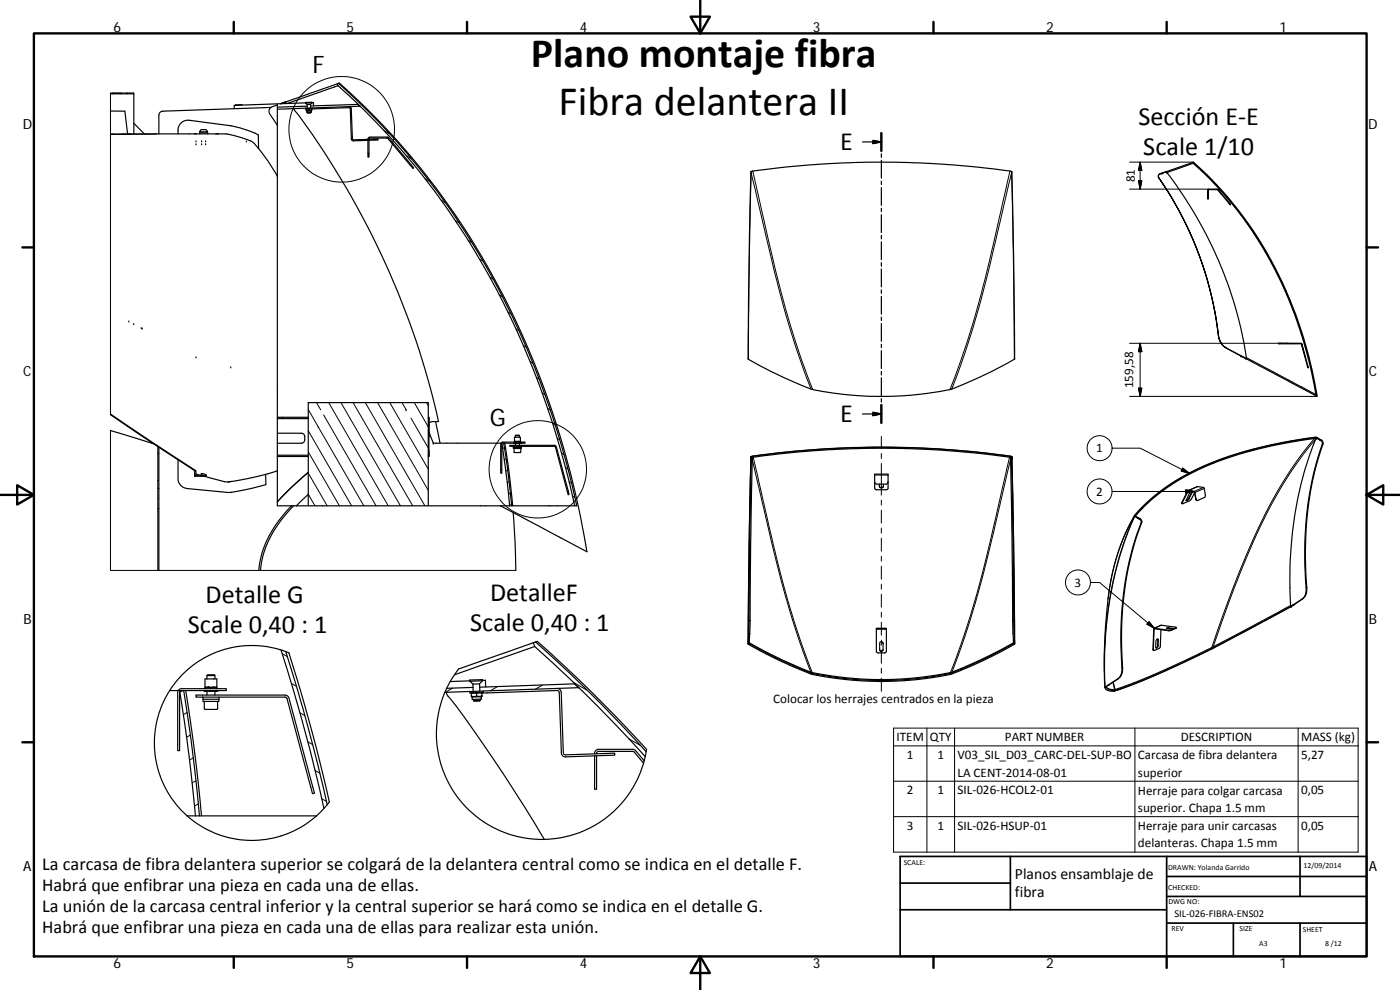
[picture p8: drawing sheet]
<svg xmlns="http://www.w3.org/2000/svg" width="420mm" height="297mm" viewBox="0 0 420 297" stroke-linecap="round" stroke-linejoin="round" font-family="sans-serif">
<g fill="none" stroke="#000" stroke-width=".36">
<path d="M33.2 28.2h7v12M33.2 33.3l4.3 .1 .8 6.8M36.4 28.2v-.2h-2.7v.2M38.1 27.9h2v.3M38.1 27.9h-4.9M38.1 27.9v.3M40.2 37l3.2 3.2M59.9 39.9h2.4v.3M60.1 39.5a1.16 1.16 0 0 1 1.5-.6l.5 .2 .1 .4M62.2 39.5l.1 .4M62.2 39.5h-2.3v.7M62.2 39.5h.1"/>
<path d="M72.6 31.5l-1.9 .1M81.3 32.2l-32.7 1.2-.7 .4-.2 .7v5.7M83.2 31.5l-.9 .3a1.59 1.59 0 0 0-1.3 2.5l2.2 3.3M83.2 31.2v21.7M85.7 30.6l.2 .5M88.3 32.6h-.1a248.4 248.4 0 0 1 43.4 93.9h-2l-.9 .3M91.7 32.5l2-.1v.2l-2 .1zM91.7 32.5l-8.5 .3M91.7 30.9l-21.4 .7v1M91.7 30.9l.5 .4M91.9 33.1l.2 .2M91.9 32.8v.3"/>
<path d="M92 32.6l-.1 .2M92.1 33.3h1.3l.1 .3-1.4 .1zM92.2 31.3v1.1M92.2 31.9l-9 .3M92.3 33.6v.2M92.7 32.8h-.8M92.7 32.8v.3M92.7 33.1h-.8M93.2 31.3v1.1M93.2 31.3h-1M93.2 33.6v.2M93.2 33.8h-.9"/>
<path d="M93.4 32.6l.1 .1M93.5 33.1h-.8M93.5 33.1l-.1 .2M93.5 32.7l-.8 .1M93.5 32.7v.4M93.6 30.9v-.2h-.6h-1.3v.2M93.6 30.9l-.4 .4M93.6 30.8h.5v1M93.6 30.9h-1.9M101.3 25.1l-17.1 6 1.4-.5 .3 .5M101.3 25.1l.1 .6M101.4 25.7a226.1 226.1 0 0 1 63.1 97.2l4.7 15.4 3.3 13.5"/>
<path d="M101.4 25.7l-15.2 5.3M101.6 25a227.9 227.9 0 0 1 64.9 102.1l3.9 13.4 2.7 11.3h-22.9M101.6 25h.1a218.8 218.8 0 0 1 57.9 82.2 264.4 264.4 0 0 1 16.5 58.3l-25.9-13.7M101.6 25l-.3 .1M104.8 32l.6 .4 .4 9.5 7.6-.2 .1 .3-7.4 .3-.5-.3-.5-9.4-.2-.3-11.4 .4M107.4 31.3l.6 .6M107.4 31.3h.1M107.4 31.3l-14.2 .5M108 31.9h.1M108 31.9l-14.3 .5M264.5 39.9v5.4M34.4 40.3h-1.2"/>
<path d="M39.1 40.2l-2.5 .1M47 40.2l-13.8 .1M53.4 40.2a3.2 3.2 0 0 1 3.4-4.1l12.6 1.6 2.7 .7 4.4 1.6 1 .5 .1 4.1M58.4 40.1v.1M58.4 40.1l.5 .1M64.7 40.2h3.2l3.9 .9a8.7 8.7 0 0 1 4.5 2 58 58 0 0 1 6.9 9.8M65.6 40.2l-32.4 .1M83.2 52.9v88.4M110.4 41.8l.1-.4 .5-.3 5.5 .1 7.7 9.1-.3 .2-7.6-9.1h-5.3l-.3 .4M110.7 42.1v5h-.3v-5M225.4 51.5a270.7 270.7 0 0 1 78.3 0l.8 56.2a128.7 128.7 0 0 1-19.4 9.2 103.1 103.1 0 0 1-41.7-.2 131.3 131.3 0 0 1-18.9-9l.4-38zM258.8 42.6h5.7"/>
<path d="M262 42.1l2.5 .5-2.5 .5zM264.5 46.1v1.1M264.5 48.1v5.3M264.5 54.3v1.1M264.5 56.3v5.3M303.6 51.5v.4M347.8 53.3a104.2 104.2 0 0 1 17.9 47.5 104.1 104.1 0 0 0-17.9-47.5zM348.1 52.2l-.4 .4 .1 .7M348.8 51.9h.1M350.1 51.5l-2 .7M350.1 51.5l.1 .3M350.2 51.8a122.6 122.6 0 0 1 23.9 55.5"/>
<path d="M350.2 51.8l-.2-.3-1.9 .7M358 48.7l.2-.1a114.9 114.9 0 0 1 34.5 58l2.6 12.3-.5-.2 .1-.3a119.8 119.8 0 0 0-33.1-66zM358 48.7l-7.9 2.8M358.1 49l-7.9 2.8M362.6 56.8h2.9l.7 .8-.9-.7h-2.6l-.1 2.8h-.2zM366.1 57.7l2.7 3.2M366.2 57.6l2.7 3.2M264.5 62.5v1M264.5 64.4v5.4M264.5 70.6v1.1M264.5 72.6v5.3M264.5 78.8v1.1"/>
<path d="M368.8 60.9l.4 .5zM264.5 80.7v5.4M264.5 87v1M264.5 88.9v5.4M264.5 95.1v1.1M264.5 97v5.4M264.5 103.3v1M264.5 105.2v5.4M264.5 111.4v1.1M264.5 113.3v5.4M264.5 119.6v1M372.5 106.8l22.3 11.9"/>
<path d="M372.5 106.8l-4.2-2.2a4.9 4.9 0 0 1-2.6-3.8 4.9 4.9 0 0 0 2.6 3.8l5.6 3M372.5 106.8l1.4 .8M374.1 107.3l20.8 11.1M374.1 107.3l-.2 .3M383.8 103l.2 .1zM384 103.1h2.6M384 103h2.6M386.6 103h4l1.1 4-1.1-3.8zM391.6 107l.8 2.9M391.7 107l.8 2.9M392.4 109.9l.2 .5zM33.2 129.2l12.9 4"/>
<path d="M33.2 124.4l25.1 16.7M33.2 124.2l25.4 17 .2 1M47.4 136h.3M47.4 134v37.2M47.7 134.2v37M53.4 138v5.6a3 3 0 0 0 2.7 3l13.4 1.1 10.3-2.3-.1-3.1M83.2 125.2h9.3M83.2 125.6h9.3M83.2 130h7.2l.7 .2 .3 .8-.1 1.4-.6 .6h-7.5M83.2 136.6h9.3M83.2 137h9.3M95.4 128l.2 .2"/>
<path d="M128.5 125.6h.2v5.6M128.5 136.6h.2v.4h-.2M128.5 127.6h.2M128.5 125.2h.2v11.4v-.4M128.7 135.2h.1M128.7 129.7l1.3 3.3h20.4M130.7 126.5l1.4 6.5M151.2 133h.3M151.2 133l1 7 1.4 11.8M151.2 133h-.6l1.6 11.7 .7 7.1M151.5 133h5.1a.63 .63 0 0 0 1-.3h-6.7l-.5 .2-.1 9.1h.3v-8.9M151.5 133l1.4 9.3 1 9.5"/>
<path d="M153 133.6h13.4l.4 .2 4 14.5h-.3l-3.9-14.3-13.6-.1zM154.1 133.9v.4h2.4v-.4M154.1 134.3v.3h2.4v-.3M154.3 133h2M154.3 133h.1M154.3 134.6l.1 1.2h1.8l.1-1.2M154.4 133h.1M154.4 132.4h.4l-.4 .2M154.4 132.4v.2M154.4 132.4v-1.2h1.8v1.2M154.4 132.6v.1M154.7 130.7v.5"/>
<path d="M154.7 133v.6M154.7 130.7h1.2M155.2 133h.1M155.2 133h.2M155.3 133h.1M155.3 132.6v.1M155.3 132.6l.4-.2 .5 .2M155.4 133h.1M155.9 130.7v.5M155.9 133v.6M156.1 133h.1M156.2 132.6v.1"/>
<path d="M156.2 132.4h-1.4l.5 .2M156.2 132.4v.2M156.3 133h.1M225.4 137a267.9 267.9 0 0 1 78.3 0M225.4 137v.5M225.4 137l-.9 56.2M225.4 137.5l-.8 54.8M225.6 137l.1 .5h-.3M225.6 137l-.4 34.9a232.9 232.9 0 0 1-.4 21.2M225.7 137.3l14.2-1.7 8.8-.7 11.1-.4a278.6 278.6 0 0 1 43.5 2.8M258.8 124.2h5.7M262 123.7l2.5 .5-2.5 .5z"/>
<path d="M264.5 121.5v5.4M303.3 137.6h.3M303.4 137l-.1 .6M303.4 137l.5 49.2 .3 6.9M303.4 137a275.8 275.8 0 0 0-77.8 0M303.6 137.6l.6 50.7 .3 4M303.7 137l.8 56.2M303.7 137l-.1 .6M394.9 131.6a114.1 114.1 0 0 0-7.6 50.1M394.9 131.6a109.1 109.1 0 0 0-37.8 10.6 53.6 53.6 0 0 0-16.4 12.7M394.9 131.6l.1-.3 1.5 1 .4 .7a106.3 106.3 0 0 0-4.9 44.3l-.3 1.3-.6 .9-3.7 2.4M394.9 131.6h.1"/>
<path d="M395 131.3l-.1 .3M395 131.3l1.2 .8M395 131.3a112.5 112.5 0 0 0-36.3 9.9 51.9 51.9 0 0 0-18 13.6M396.4 132l-.2 .1M396.4 132a1.12 1.12 0 0 1 .7 1.2 105.7 105.7 0 0 0-4.9 44l-.7 2-3 2.1M396.4 132l-1.1-.7a105 105 0 0 0-41.6 12.4 48.7 48.7 0 0 0-13.3 11.2M47.4 152.5h.3M47.4 146.5h.3M58.3 141.1l.1 .2M58.3 141.1h.3M58.4 141.3h.3M58.4 141.3v1.6h2.8"/>
<path d="M58.8 142.8h2M58.8 142.3v.5h-.4M60.3 142.2a1.33 1.33 0 0 1 1.5 .5l-1.2-.2zM69.5 144.4l-1 .2M83.2 141.3v10.5h4.3M83.2 141.3l-7.2 2a31.2 31.2 0 0 1-8.7 1.2l-8.5-2.3M87.5 151.8a31.2 31.2 0 0 0-9.8 18.7l-.1 .7M87.5 151.8h.6M88.1 151.8a31.1 31.1 0 0 0-9.9 19.4M88.1 151.8h62.1M92.5 148.3l-3.5 3.5M92.5 141.7l-4.6 4.1-4.7 4.8"/>
<path d="M92.5 151.8v-31h36v31M154 153.8l.6 8.7 .2 8.7M262.5 144.7l.3 .4 .3 .2h2.8l.5-.3 .1-.3M262.5 142.3h4l-.1 4.4-.3 .2h-3l-.5-.2zM263.9 145.3v.6a.64 .64 0 0 0 .6 .5 .64 .64 0 0 0 .6-.5v-.6M263.9 145.8a.64 .64 0 0 0 .6 .5 .64 .64 0 0 0 .6-.5M340.4 154.9l1.1 .6M340.4 154.9l-.1 .3M340.5 154.6a67.6 67.6 0 0 0-8.5 30.6 149.3 149.3 0 0 0-.4 21M340.7 154.8l1 .6M340.7 154.9h.1M341.5 155.5l.8 .5 .2 .5a102.2 102.2 0 0 0-5.8 44.8l-.7 1.9-3.3 2.3"/>
<path d="M341.7 155.4l.7 .4 .3 .5a100.2 100.2 0 0 0-5.9 28.4 143.7 143.7 0 0 0 .1 16.5l-.3 1.3-.4 .6-3.3 2.3M341.7 155.4l-.2 .1M356.5 147.2l2.9-1.2 1.8 .2 .2 .3 .3 2.4-.3 .4-2.2 .9-.6-2.6-2-.4-1.9 3.6 .1 .3M357.5 147.5l-.5 .5-1.1 2.1a.56 .56 0 0 0 .7 .1 .56 .56 0 0 0 .2-.6l1.1-2.1M357.7 147.5l-1 2.1-.8 .6M358.6 147.8l-1.4 2.3-2.4 1 1.8-3.7 1.9 .2 .4 2.3 .4 .3M84.3 195a535.3 535.3 0 0 1 12.9 47.6M85.8 195.5a544.3 544.3 0 0 1 12.4 45.9M160.1 192.8l-22.5 7.9-2.5 3.8M160.1 192.8l.4 1.2M160.7 192.6l-.6 .2M160.7 192.6l.4-.1a349.5 349.5 0 0 1 32.9 32.5l-.7 3.3"/>
<path d="M160.7 192.6a429.8 429.8 0 0 1 33.2 33M224.5 193.2a118.7 118.7 0 0 0 19.4 9.2 101.2 101.2 0 0 0 41.7-.2 125.5 125.5 0 0 0 18.9-9M224.6 192.3h.3l-.1 .8M224.6 192.3l-.1 .9M224.8 192.8a129.3 129.3 0 0 0 19 9 102.7 102.7 0 0 0 41.9-.1 144.6 144.6 0 0 0 18.5-8.9M263 188.7v6.7l.5 .5h2.2l.3-.3v-6.9M263 188.5l3 .2zM264 194.9a.51 .51 0 0 0 .5 .5 .51 .51 0 0 0 .5-.5M264.1 192.7l.5-.2 .4 .3v2.1a.51 .51 0 0 1-.5 .5 .51 .51 0 0 1-.5-.5zM304.2 193.1a129.6 129.6 0 0 1-18.9 9 102.4 102.4 0 0 1-42-.2 146.8 146.8 0 0 1-18.5-8.8M304.5 192.3h-.3v.8M304.5 192.3v.9"/>
<path d="M346.4 188.5l2-.9 4.6 .7-2 .8-4.7-.5-.3 6.2 .3 .4M347.2 191.8h.3l.1 .2-.1 1.8a.39 .39 0 0 1-.2 .5 .39 .39 0 0 1-.5-.2l.1-1.9zM347.4 191.7v2.2l-.5 .5M350.1 188.4l2 .2-.5 .1zM350.2 188.6l1.8 .1M353 188.3v.2l-1.9 .8-4.7-.6-.3 6.2 .3 .3 1.6-.7 .2-.4 .2-5.2M387.3 181.7l-26.5 14-15.4 7.1-9.2 3.6a3.6 3.6 0 0 1-4.1-.2M387.3 181.7l.1 .2M387.4 181.9l-23.4 12.6-10.2 4.9-10.6 4.6a45.4 45.4 0 0 1-9.1 3.2l-1.3-.3-.7-.6-.1-.3 .9-.6M388.5 181.3l-11.3 6.3-14.8 7.7-13.2 6.2-12.7 5.2a4.5 4.5 0 0 1-4.6 .2l-.3-.7M388.5 181.3l-1.1 .6M50.9 207.2a29.2 29.2 0 0 1 35.8-11.3 485.5 485.5 0 0 1 12.1 44.8l-3.8 4.1"/>
<path d="M50.9 207.2l-2.2 4.2-1.2 3.3a29.3 29.3 0 0 0 8.7 30.1M50.9 207.2h2.6M55.1 207.2h12.8v-.6h-13.4l-.5 .1-.4 .4-.3 .7v17.4h.6l.1-17.6M55.1 207.2a510.2 510.2 0 0 1 4.7 37.6M55.1 207.2h-1.2a510.4 510.4 0 0 1 4.8 37.6M55.7 207.2a518 518 0 0 1 4.8 37.6M58.8 208.6h26.8l.7 .2 .4 .7 7.7 28.5-.6 .1-7.7-28.5-.2-.4h-27.1zM60.9 209.2v1.3h4.8v-.7M61.3 210.5v2.1a4.9 4.9 0 0 0 3.1 .3l.9-.2v-2.2M61.5 206.2v-2.5h3.6v2.5M61.5 206.2h.9l-.8 .3M61.5 206.2v.3"/>
<path d="M61.5 207.2l-.1 .1M61.6 207.3h-.3l.3 .1M61.6 207.4h1.4M61.6 207.3v.1M61.6 207.3h1.4M61.6 207.2l-.1 .1M61.6 206.5l-.1 .1M61.6 206.5v.1M62.1 202.7h2.4M62.1 202.7v1M62.1 207.4v1.2M62.1 202.7l.3-.2h1.9l.2 .2"/>
<path d="M63 207.4h.6M63 207.3v.1M63.2 207.3h.4M63.2 207.3h-.2M63.2 207.2v.1M63.4 206.5l-.2 .1M63.4 206.5a1.02 1.02 0 0 1 1.6 0M63.4 206.5v.1M63.4 207.2l.1 .1M63.6 207.4h1.5M63.6 207.3v.1M64.5 202.7v1"/>
<path d="M64.5 207.4v1.2M65 207.2l.1 .2M65.1 206.2h-2.7l.8 .3M65.1 206.5l-.1 .1M65.1 206.2v.3M65.1 206.5v.1M65.1 207.2l.2 .1M65.3 207.3h.1M65.3 207.3h-1.7M65.3 207.3l-.2 .1M65.7 209.2v.6h-4.8M134.1 206.5a31.7 31.7 0 0 0 29.3 45.4"/>
<path d="M134.1 207.7l-.1 .4a440.5 440.5 0 0 1 29.4 43.8M136.4 202.5l24.1-8.5a436.2 436.2 0 0 1 33.1 33M141 204.3l-5.9 .2-1 2M141 207.5l-7.5 .2M141 204.4l.9 .9M141 207.5l4-.2v.4l-4 .2zM141.4 208.2l.1 .7M141.5 208.9l.2 .2M141.6 207.9l-.2 .3M141.7 209.1l2.7-.1 .1 .8-2.8 .1zM141.9 205.3l.1 2.2M142 206.2l-7.9 .3"/>
<path d="M142.1 209.8v.4M143 208.1v.7M143 208.1l-.8-.1-.8 .2M143 208.8l-1.5 .1M143.9 205.2l-2 .1M143.9 205.2l.1 2.2M144.1 209.8v.3M144.1 210.1l-.2 .3h-1.6l-.2-.2M144.1 210.1l-2 .1M144.4 207.8l.2 .2M144.6 208v.8M144.6 208l-1.6 .1"/>
<path d="M144.6 208.8l-.2 .2M144.6 208.8h-1.6M144.8 204.2l.9-.1 .1 2M144.8 204.3l-3.8 .1M144.8 204.3l-.1-.4-3.7 .1v.4M144.8 204.3l-.9 .9M167.2 206.6l.9 .4 .3 .7 .8 18.6 .5 .2 14.8-.5v.6l-14.8 .5-.9-.4-.3-.8-.7-18.2-.4-.5-22.8 .8M172.4 205.2l-28.4 1M172.4 205.2l1.2 1.1M172.6 205.2h-.2M173.6 206.3h.1M173.6 206.3l-28.6 1"/>
<path d="M332.7 205.5l-1.1 .7M332.9 205.4l-.2 .1M332.9 205.4h.1M178.4 226.2a1.22 1.22 0 0 1 1.3-1.4l10.4 .1 .7 .4 2.5 3M179 226.8v10h-.6v-10M179 226.1l.2-.4 .5-.3 10.4 .1 3 3.5M193.1 229a31.7 31.7 0 0 1-29.7 22.9M193.3 228.3l-.2 .7M56.2 244.8a29.3 29.3 0 0 0 38.8 0M56.2 244.8h38.8"/>
</g>
<g fill="none" stroke="#000" stroke-width=".3">
<path d="M33.2 27.9v12.4M115.2 39.2l1.8 1M33.2 40.3h.1M33.2 40.3v84.1M122 46.7l1.5 .9M127.6 53.6l1.3 .8M225.5 51.4l-.1 .6M225.9 51.3l2.4 10.7a366.2 366.2 0 0 0 14.7 52.7l.9 2.2M303.1 51.3l-2.4 10.7a382.7 382.7 0 0 1-13.9 50.4l-1.7 4.5M339 48.6h19.2M339 56.7h23.8M341.7 54.3h1l-.5 2.4z"/>
<path d="M342.2 48.6v8.1M342.2 48.6l.5 2.6h-1zM359.9 50.3l-.2 .2M362.3 52.5l-.3 .2M362.4 58.8l.2 .1M364.5 54.7l-.2 .2M364.9 56.7l.2 .2M366.6 57.1l-.2 .2M368.7 59.5l-.2 .2M132.4 60.1l1.3 .7M136.7 66.2l1.2 .7M140.5 72.1l1.1 .6"/>
<path d="M143.9 77.7l1.1 .6M368.8 60.9l.5 .5M370.8 61.9l-.3 .2M372.7 64.5l-.2 .2M374.6 67.1l-.2 .1M376.4 69.7l-.2 .3M378.2 72.5l-.2 .2M379.9 75.2l-.2 .3M381.5 78.1l-.2 .3M147 83.2l1 .6M149.8 88.5l1 .5M152.5 93.7l.9 .5"/>
<path d="M154.8 98.7l.9 .5M383 81.1l-.2 .2M384.5 84.1l-.2 .2M385.9 87.1l-.2 .3M387.3 90.3l-.3 .2M388.5 93.5l-.2 .3M389.7 96.8l-.2 .2M157.1 103.7l.8 .5M159.1 108.5l.8 .5M161 113.3l.8 .4M162.7 117.9l.8 .5M224.6 107.8l.3-33 .5-22.9 2.9 12.3a361.4 361.4 0 0 0 15.1 52.5"/>
<path d="M304.4 107.8l-.2-25.9-.6-30-2.9 12.3a361.4 361.4 0 0 1-15.1 52.5M339 103h47.6M339 118.9h56.3M341.7 116.5h1l-.5 2.4zM342.2 103v15.9M342.2 103l.5 2.5h-1zM383.9 103l-.1 .1M387.5 103l-.1 .1M390.8 103.6l-.1 .2M390.8 100.2l-.2 .2M391.9 103.7l-.3 .2M392.6 110l-.1 .2"/>
<path d="M392.8 107.2l-.2 .2M393.7 110.8l-.2 .2M394.5 114.5l-.3 .2M395.2 118.3l-.4 .4M33.2 129.2v42h121.6M92.5 135.6l9.4 16.2M92.5 129.2l13 22.6M92.5 122.9l2.9 5M95 120.8l1.2 2.2M95.6 128.2l13.6 23.6M97.1 124.5l15.8 27.3M98.6 120.8l17.9 31"/>
<path d="M102.3 120.8l17.9 31M106 120.8l17.9 31M109.6 120.8l17.9 31M113.3 120.8l15.2 26.3M117 120.8l11.5 20M120.6 120.8l1.3 2.2M123.3 125.5l5.2 8.9M124.3 120.8l4.2 7.3M128 120.8l.5 .9M151.4 134.3l-.6 .3M151.9 137.7l-.5 .3M164.3 122.5l.8 .5"/>
<path d="M165.9 127l.7 .5M167.2 131.5l.8 .5M168.5 135.9l.8 .5M225.4 137l-.6 26.4-.3 29.8M225.4 137.7h.3M225.4 138.8h.3M225.7 137.9l2.9 12.1a371.7 371.7 0 0 0 14.7 51.9M226 136.9l2.5 10.7a371.1 371.1 0 0 0 14.4 52l.9 2.5M264.5 131v3.5M264.5 136.1v1.5M264.5 139.1v9.5M303 136.9l-2.4 10.7a362.8 362.8 0 0 1-15.3 54.5"/>
<path d="M303.3 137.7h.3M303.3 138.8h.3M303.3 137.9l-2.9 12.1a371.7 371.7 0 0 1-14.7 51.9M303.7 137.5h.1M303.7 137.5l.8 55.7M303.7 137v.5M333.7 134.5a3.7 3.7 0 0 1-5.5 3.2 3.7 3.7 0 0 1-.3-6.4 3.7 3.7 0 0 1 5.8 2.7v.5h8.5l14.7 7.5M394.5 131.3a140.5 140.5 0 0 0-21.9 38.8l-5.8 15.2-3.1 9 .1 .3M394.9 131.8a131 131 0 0 0-21.1 36.1l-5.8 15-3.9 11.2 .2 .3M396.6 132.1l-.2 .1M397.1 133.2l-.3 .1M92.5 148.3l2 3.5"/>
<path d="M92.5 141.9l5.7 9.9M152.4 141l-.6 .4M152.8 144.5l-.6 .3M153.2 147.9l-.6 .3M153.5 151.4l-.6 .3M169.7 140.3l.7 .4M170.8 144.6l.7 .4M171.8 148.8l.7 .4M262.5 142.5h4M264.5 150.1v1.5M264.5 153.1v3.9M264.5 158.5v1.5"/>
<path d="M333.7 147.5a3.7 3.7 0 0 1-5.5 3.2 3.7 3.7 0 0 1-.3-6.4 3.7 3.7 0 0 1 5.8 2.7v.5h24.7M340.5 155a111.2 111.2 0 0 0-8.8 51.2M340.7 154.9h.1M340.8 154.6l-.1 .3M342.2 155.7l-.2 .1M342.6 156.8l-.1 .1M354.7 150.8l.1 .1M355 140.4l1.9 1.6-2.4-.7zM355.9 147l2.5 .5-2.5 .5zM356.7 149.5l.1 .1M357.7 147.6h.1M358.4 147.5v.1"/>
<path d="M358.8 149.8h.2M359.4 146l-3 1.3M361.2 146.2l-2.8 1.3M361.4 146.6l-2.9 1.1M264.5 161.5v3.9M264.5 166.9v1.5M264.5 169.9v3.9M264.5 175.3v1.5M264.5 178.3v3.9M327.3 174.8a3.7 3.7 0 0 1-5.4 3.4 3.7 3.7 0 0 1-.6-6.4 3.7 3.7 0 0 1 5.9 2.5l.1 .5h2.7l16.4 13.7M332.5 179.7a63.3 63.3 0 0 1 7.8-24.5 110.5 110.5 0 0 0-8.9 46.4M391 179.6l-.2 .1"/>
<path d="M392.2 176.3l-.2 .1M84.7 196.1l1.5 .9M224.7 190.1h.3M224.8 186.2h.3M263 188.8h3M263.5 188.5v.2M264.5 183.7v1.5M264.5 186.7v3.9M264.5 192.1v1.5M264.5 195.1v3.9M265.5 188.5v.2M303.9 186.2h.3"/>
<path d="M304 190.1h.3M344.8 186.5l1.6 2-2.2-1.2zM346 194.8l.1 .1M346.4 188.5v.1M346.6 188.7h-.3M347.4 193.8h.1M347.5 192h.1M348.5 187.6l-2.1 .9M350.6 188.4v.1M350.7 189.1l.1 .2M351.5 189v.1M352 188.6v.1"/>
<path d="M352.9 188.4v.1M54.9 207.2l-.9 .5M56.1 213.8l-1.1 .6M87.5 205.1l1.5 .8M90 213.9l1.5 .8M135.8 206.5l-2.2 1.2M149.3 206l-2.2 1.3M162.8 205.5l-2.2 1.3M172.1 204.7l4.2 2.5M264.5 200.5v1.5M264.5 203.5v3.9M268.2 218.5h139.4v37.2h-139.4z"/>
<path d="M278.2 218.5v37.2M286.5 218.5v37.2M334 204.7l.6 2.5M334.1 204.6l.7 2.6M335.6 203.6l-.2 .1M336.9 200.2l-.2 .1M340.6 218.5v37.2M389.6 218.5v37.2M57.1 220.6l-1.1 .6M58 227.4l-1.1 .6M58.8 234.3l-1.1 .6M92.4 222.6l1.4 .8"/>
<path d="M94.5 231.2l1.5 .8M96.6 239.7l1.4 .8M188.7 221.7l3.5 2M268.2 223.8h139.4M268.2 234.4h139.4M59.5 241.2l-1.1 .6M268.2 245h139.4"/>
<circle cx="102.5" cy="38.8" r="15.8"/>
<circle cx="161.4" cy="140.8" r="14.6"/>
</g>
<g fill="#000">
<circle cx="85.6" cy="30.6" r=".18"/>
<circle cx="58.8" cy="43.2" r=".18"/>
<circle cx="58.8" cy="42.3" r=".18"/>
<circle cx="60.5" cy="43.1" r=".18"/>
<circle cx="60.5" cy="42.3" r=".18"/>
<circle cx="61.7" cy="43.1" r=".18"/>
<circle cx="61.7" cy="42.3" r=".18"/>
<circle cx="73.9" cy="42.3" r=".18"/>
<circle cx="348.8" cy="52" r=".18"/>
<circle cx="350" cy="51.5" r=".18"/>
<circle cx="350.2" cy="51.8" r=".18"/>
<circle cx="38.7" cy="96.3" r=".18"/>
<circle cx="40.1" cy="97.1" r=".18"/>
<circle cx="42.4" cy="98.3" r=".18"/>
<circle cx="42.7" cy="98.5" r=".18"/>
<circle cx="58.8" cy="107.1" r=".18"/>
<circle cx="69.2" cy="110.1" r=".18"/>
<circle cx="372.5" cy="106.8" r=".18"/>
<circle cx="373.9" cy="107.6" r=".18"/>
<circle cx="121.8" cy="123" r=".18"/>
<circle cx="130" cy="133" r=".18"/>
<circle cx="225.6" cy="137" r=".18"/>
<circle cx="225.7" cy="137.5" r=".18"/>
<circle cx="303.4" cy="137" r=".18"/>
<circle cx="303.7" cy="137" r=".18"/>
<circle cx="394.9" cy="131.6" r=".18"/>
<circle cx="395" cy="131.3" r=".18"/>
<circle cx="341.7" cy="155.4" r=".18"/>
<circle cx="224.8" cy="193.1" r=".18"/>
<circle cx="224.9" cy="192.3" r=".18"/>
<circle cx="304.2" cy="192.3" r=".18"/>
<circle cx="304.2" cy="193.1" r=".18"/>
<circle cx="387.4" cy="181.9" r=".18"/>
<circle cx="388.3" cy="181.4" r=".18"/>
</g>
<g fill="none" stroke="#000" stroke-width=".71">
<path d="M10.2 10h399.9v277h-399.9zM70.2 6.6v3.4M140.2 6.6v3.4M207.3 5h5.8l-2.9 5zM210.2 0v10M280.2 6.6v3.4M350.1 6.6v3.4M264.5 39.9v5.4M6.7 74.2h3.5M410.1 74.2h3.5M264.5 121.5v5.4M.2 148.5h10"/>
<path d="M5.2 145.6l5 2.9-5 2.9zM410.1 148.5l5-2.9v5.8zM410.1 148.5h10M6.7 222.7h3.5M410.1 222.7h3.5M70.2 287v3.4M140.2 287v3.4M210.2 287l2.9 5h-5.8zM210.2 287v10M280.2 287v3.4M350.1 287v3.4"/>
</g>
<path d="M270.1 257h140v30h-140zM303.2 257v16M350.1 257v30M390.2 257v12M270.1 265h33.1M270.1 273h80M350.1 277h60M350.1 269h60M350.1 263h60M370.2 277v10M390.2 277v10" fill="none" stroke="#000" stroke-width=".51"/>
<path d="M262 42.1l2.5 .5-2.5 .5zM262 123.7l2.5 .5-2.5 .5z" fill="#000" stroke="#000" stroke-width=".36"/>
<path d="M341.7 54.3h1l-.5 2.4zM342.2 48.6l.5 2.6h-1zM341.7 116.5h1l-.5 2.4zM342.2 103l.5 2.5h-1zM355 140.4l1.9 1.6-2.4-.7zM355.9 147l2.5 .5-2.5 .5zM344.8 186.5l1.6 2-2.2-1.2z" fill="#000" stroke="#000" stroke-width=".3"/>
<g font-size="12.6">
<text x="159.4" y="20">Plano montaje fibra</text>
<text x="167.6" y="34.4">Fibra delantera II</text>
</g>
<g font-size="7.9">
<text x="341.7" y="37.5">Sección E‐E</text>
<text x="252.1" y="45.1">E</text>
<text x="343.1" y="46.5">Scale 1/10</text>
<text x="252.1" y="126.7">E</text>
<text x="61.7" y="180.9">Detalle G</text>
<text x="147.1" y="180.4">DetalleF</text>
<text x="56.4" y="189.9">Scale 0,40 : 1</text>
<text x="141.1" y="189.4">Scale 0,40 : 1</text>
</g>
<g font-size="7.2">
<text x="93.7" y="21.8">F</text>
<text x="147" y="127.9">G</text>
</g>
<g font-size="5.5">
<text x="12.6" y="261.1">La carcasa de fibra delantera superior se colgará de la delantera central como se indica en el detalle F.</text>
<text x="12.6" y="267.4">Habrá que enfibrar una pieza en cada una de ellas.</text>
<text x="12.6" y="273.7">La unión de la carcasa central inferior y la central superior se hará como se indica en el detalle G.</text>
<text x="12.6" y="280">Habrá que enfibrar una pieza en cada una de ellas para realizar esta unión.</text>
</g>
<g font-size="4.7">
<text x="304.6" y="263.9">Planos ensamblaje de</text>
<text x="304.6" y="269.3">fibra</text>
</g>
<g font-size="4.2">
<text x="34" y="9.6">6</text>
<text x="104" y="9.6">5</text>
<text x="174" y="9.6">4</text>
<text x="244" y="9.6">3</text>
<text x="314" y="9.6">2</text>
<text x="384" y="9.6">1</text>
<text x="6.8" y="38.7">D</text>
<text x="410.6" y="38.7">D</text>
<text x="7" y="112.9">C</text>
<text x="410.8" y="112.9">C</text>
<text x="7" y="187.1">B</text>
<text x="410.8" y="187.1">B</text>
<text x="7" y="261.3">A</text>
<text x="410.8" y="261.3">A</text>
<text x="34" y="290.4">6</text>
<text x="104" y="290.4">5</text>
<text x="174" y="290.4">4</text>
<text x="244" y="290.4">3</text>
<text x="314" y="290.4">2</text>
<text x="384" y="290.4">1</text>
</g>
<g font-size="3.9">
<text x="340.6" y="54.7" transform="rotate(-90 340.6 54.7)">81</text>
<text x="340.1" y="116.5" transform="rotate(-90 340.1 116.5)">159,58</text>
<text x="329" y="135.7">1</text>
<text x="329" y="148.7">2</text>
<text x="322.5" y="176">3</text>
<text x="232" y="211">Colocar los herrajes centrados en la pieza</text>
<text x="269.1" y="222.4">ITEM</text>
<text x="272.2" y="227.7">1</text>
<text x="279.1" y="222.4">QTY</text>
<text x="281.3" y="227.7">1</text>
<text x="287.4" y="227.7">V03_SIL_D03_CARC‐DEL‐SUP‐BO</text>
<text x="301.6" y="222.4">PART NUMBER</text>
<text x="341.5" y="227.8">Carcasa de fibra delantera</text>
<text x="354.4" y="222.4">DESCRIPTION</text>
<text x="390.5" y="222.5">MASS (kg)</text>
<text x="390.5" y="227.7">5,27</text>
<text x="287.4" y="233">LA CENT‐2014‐08‐01</text>
<text x="341.5" y="233.1">superior</text>
<text x="272.2" y="238.3">2</text>
<text x="281.3" y="238.3">1</text>
<text x="287.4" y="238.3">SIL‐026‐HCOL2‐01</text>
<text x="341.5" y="238.4">Herraje para colgar carcasa</text>
<text x="390.5" y="238.3">0,05</text>
<text x="341.5" y="243.7">superior. Chapa 1.5 mm</text>
<text x="272.2" y="248.9">3</text>
<text x="281.3" y="248.9">1</text>
<text x="287.4" y="248.9">SIL‐026‐HSUP‐01</text>
<text x="341.5" y="249">Herraje para unir carcasas</text>
<text x="390.5" y="248.9">0,05</text>
<text x="341.5" y="254.3">delanteras. Chapa 1.5 mm</text>
</g>
<text font-size="3.1" x="352.5" y="275.2">SIL‐026‐FIBRA‐ENS02</text>
<g font-size="2.4">
<text x="271.2" y="259.7">SCALE:</text>
<text x="350.6" y="260.9">DRAWN: Yolanda Garrido</text>
<text x="391.2" y="260.6">12/09/2014</text>
<text x="350.6" y="267">CHECKED:</text>
<text x="350.6" y="271.4">DWG NO:</text>
<text x="351.6" y="279.3">REV</text>
<text x="372" y="279.4">SIZE</text>
<text x="391" y="279.5">SHEET</text>
<text x="377.9" y="283.8">A3</text>
<text x="397.7" y="283.8">8 /12</text>
</g>
</svg>
